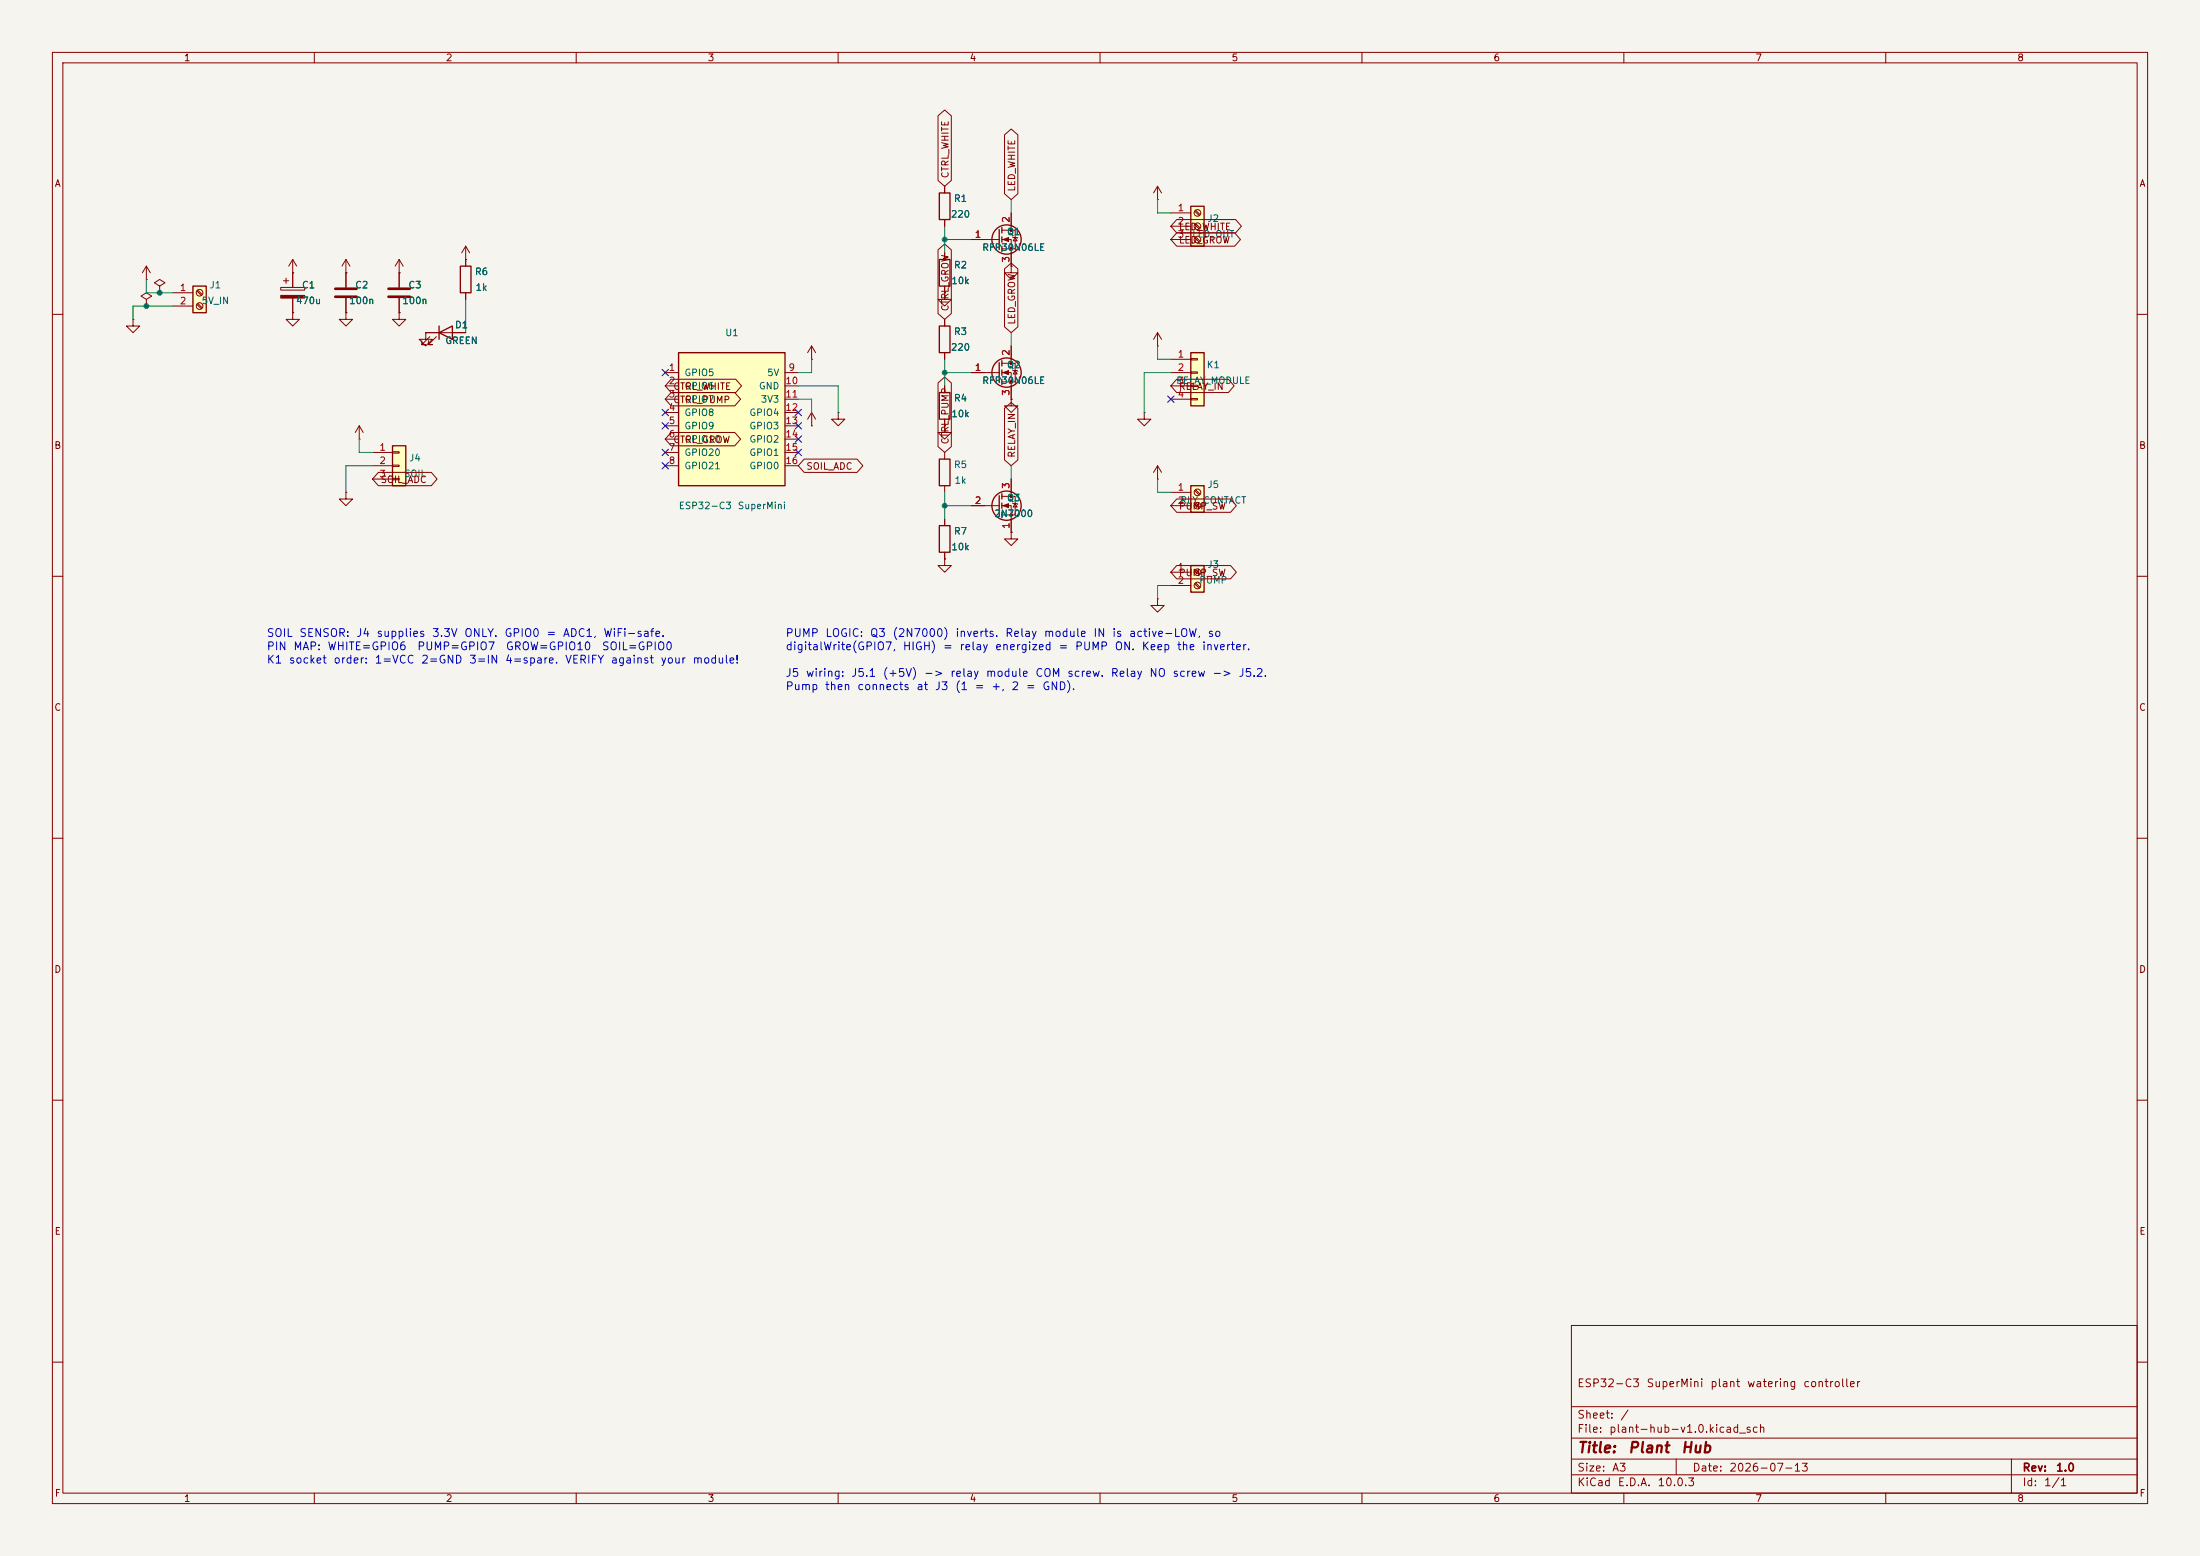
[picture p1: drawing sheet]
<svg xmlns="http://www.w3.org/2000/svg" width="420mm" height="297mm" viewBox="0 0 420 297" stroke-linecap="round" stroke-linejoin="round" font-family="sans-serif">
<path d="M0 0h420v297h-420z" fill="#f5f4ef" stroke="#f5f4ef" stroke-width=".19"/>
<g fill="none" stroke="#840000" stroke-width=".19">
<path d="M10 10h400v277h-400zM12 12h396v273h-396zM60 10v2M110 10v2M160 10v2M210 10v2M260 10v2M310 10v2M360 10v2M10 60h2M218.4 78.7v1.3h1.3l-1.3 1.3-1.2-1.3h1.2M218.4 78.7h.1"/>
<path d="M408 60h2M10 110h2M408 110h2M10 160h2M408 160h2M10 210h2M408 210h2M300 253h108v32h-108zM10 260h2M300 278.5h108M300 274.5h108M300 268.5h108"/>
<path d="M320 278.5v3M384 278.5v6.5M408 260h2M60 285v2M110 285v2M160 285v2M210 285v2M260 285v2M300 281.5h108M310 285v2M360 285v2"/>
</g>
<path d="M227.3 67.3h2.6v10.2h-2.6z" fill="#ffffc2"/>
<path d="M227.3 67.3h2.6v10.2h-2.6z" fill="none" stroke="#840000" stroke-width=".25"/>
<g fill="none" stroke="#840000" stroke-width=".19">
<path d="M223.5 68.6h3.8M223.5 71.1h3.8M223.5 73.7h3.8M223.5 76.2h3.8M227.3 68.5h1.3v.2h-1.3zM227.3 71h1.3v.2h-1.3zM227.3 73.5h1.3v.3h-1.3zM227.3 76.1h1.3v.2h-1.3zM221 91.4h.1M221 88.9l-.8 1.3M221 88.9l.7 1.3M221 88.9v2.5"/>
<path d="M221 114.3v1.3h1.2l-1.2 1.2-1.3-1.2h1.3M221 114.3h.1"/>
</g>
<path d="M227.3 108h2.6v5h-2.6z" fill="#ffffc2"/>
<g fill="none" stroke="#840000" stroke-width=".25">
<path d="M190.8 94.6v3.8M191.3 94.2v1.1M191.3 96v1M191.3 97.8v1M179.3 100.3h2.1v5.1h-2.1zM227.3 108h2.6v5h-2.6z"/>
<circle cx="192.2" cy="96.5" r="2.79"/>
</g>
<g fill="none" stroke="#840000" stroke-width=".19">
<path d="M30.5 54.6l1-.6-1-.7-1 .7 1 .6v1.3M30.5 55.9h.1M53.6 54.9h4.6v.5h-4.6zM54.1 53.6h1M54.6 53.1v1M55.9 52.1h.1M55.9 59.7v1.3h1.2l-1.2 1.2-1.3-1.2h1.3M55.9 59.7h.1M55.9 49.5l-.8 1.3M55.9 49.5l.7 1.3M55.9 49.5v5.4M55.9 56.9v2.8"/>
<path d="M66 59.7v1.3h1.3l-1.3 1.2-1.2-1.2h1.2M66 59.7h.1M66 52.1h.1M66 49.5l-.7 1.3M66 49.5l.8 1.3M66 49.5v5.4M66 56.9v2.8M154.9 78.7l-.7 1.3M154.9 78.7l.8 1.3M154.9 78.7v2.6M160 78.7v1.3h1.3l-1.3 1.3-1.3-1.3h1.3M160 78.7h.1"/>
<path d="M66 94v1.3h1.3l-1.3 1.2-1.2-1.2h1.2M66 94h.1M154.9 81.3h.1M180.3 99.1v1.2M185.4 96.5h5.4M191.3 94.7h2.5v3.6h-2.5M191.3 96.5h1.7v5.1M193 91.4v3.3M193.3 96l1 .3M193.8 96.1l.4 .7h-.8zM180.3 105.4v1.3M193 101.6v1.3h1.3l-1.3 1.2-1.2-1.2h1.2"/>
<path d="M193 101.6h.1M223.5 109.2h3.8M223.5 111.8h3.8M228.1 108.9l.8 .8M228.1 111.4l.8 .9M228.2 108.7l.9 .9M228.2 111.3l.9 .8"/>
<circle cx="228.6" cy="111.8" r=".63"/>
<circle cx="228.6" cy="109.2" r=".63"/>
</g>
<g fill="#840000" stroke="#840000" stroke-width=".19">
<path d="M53.6 56.4h4.6v.5h-4.6z"/>
<path d="M191.5 96.5l1-.4v.8z"/>
<circle cx="193" cy="94.7" r=".25"/>
<circle cx="193" cy="98.3" r=".25"/>
</g>
<path d="M64 55.1h4.1M64 56.6h4.1" fill="none" stroke="#840000" stroke-width=".51"/>
<path d="M36.8 54.6h2.6v5.1h-2.6z" fill="#ffffc2"/>
<path d="M36.8 54.6h2.6v5.1h-2.6zM87.9 50.8h2v5.1h-2zM83.8 63.5l2.6-1.3v2.6zM83.8 62.2v2.6M179.3 87.6h2.1v5.1h-2.1z" fill="none" stroke="#840000" stroke-width=".25"/>
<g fill="none" stroke="#840000" stroke-width=".19">
<path d="M221 38.1h.1M221 35.6l-.8 1.2M221 35.6l.7 1.2M221 35.6v2.5M33 55.9h3.8M33 58.4h3.8M37.6 55.5l.8 .9M37.6 58.1l.8 .8M37.7 55.4l.9 .8M37.7 57.9l.9 .9M76.2 52.1h.1M76.2 59.7v1.3h1.3l-1.3 1.2-1.3-1.2h1.3"/>
<path d="M76.2 59.7h.1M76.2 49.5l-.8 1.3M76.2 49.5l.8 1.3M76.2 49.5v5.4M76.2 56.9v2.8M88.9 49.5h.1M88.9 47v3.8M88.9 55.9v1.3M88.9 47l-.8 1.3M88.9 47l.8 1.3M81.3 63.5v1.3h1.2l-1.2 1.2-1.3-1.2h1.3M81.3 63.5h.1"/>
<path d="M81.3 63.5h7.6M82 64.3l-1.5 1.5h.8h-.8v-.8M83.3 64.3l-1.5 1.5h.7h-.7v-.8M154.9 68.6h.1M154.9 66l-.7 1.3M154.9 66l.8 1.3M154.9 66v2.6M180.3 86.4v1.2M180.3 92.7v1.3M180.3 106.7v1.3h1.3l-1.3 1.2-1.2-1.2h1.2M180.3 106.7h.1"/>
<circle cx="38.1" cy="55.9" r=".63"/>
<circle cx="38.1" cy="58.4" r=".63"/>
</g>
<path d="M74.2 55.1h4M74.2 56.6h4" fill="none" stroke="#840000" stroke-width=".51"/>
<path d="M74.9 85.1h2.6v7.6h-2.6z" fill="#ffffc2"/>
<path d="M74.9 85.1h2.6v7.6h-2.6z" fill="none" stroke="#840000" stroke-width=".25"/>
<path d="M68.6 83.8h.1M68.6 81.3l-.8 1.3M68.6 81.3l.7 1.3M68.6 81.3v2.5M71.1 86.4h3.8M71.1 88.9h3.8M71.1 91.4h3.8M74.9 86.2h1.3v.3h-1.3zM74.9 88.8h1.3v.2h-1.3zM74.9 91.3h1.3v.3h-1.3z" fill="none" stroke="#840000" stroke-width=".19"/>
<path d="M227.3 39.4h2.6v7.6h-2.6z" fill="#ffffc2"/>
<g fill="none" stroke="#840000" stroke-width=".25">
<path d="M227.3 39.4h2.6v7.6h-2.6zM179.3 74.9h2.1v5.1h-2.1zM190.8 69.2v3.8M191.3 68.8v1.1M191.3 70.6v1M191.3 72.4v1"/>
<circle cx="192.2" cy="71.1" r="2.79"/>
</g>
<g fill="none" stroke="#840000" stroke-width=".19">
<path d="M223.5 40.6h3.8M223.5 43.2h3.8M223.5 45.7h3.8M228.1 40.3l.8 .8M228.1 42.8l.8 .9M228.1 45.4l.8 .8M228.2 40.1l.9 .9M228.2 42.7l.9 .8M228.2 45.2l.9 .9M180.3 73.7v1.2M185.4 71.1h5.4M191.3 69.3h2.5v3.6h-2.5"/>
<path d="M191.3 71.1h1.7v5.1M193 66v3.3M193.3 70.6l1 .3M193.8 70.7l.4 .7h-.8zM180.3 81.3v1.3h1.3l-1.3 1.2-1.2-1.2h1.2M180.3 81.3h.1M180.3 80v1.3"/>
<circle cx="228.6" cy="45.7" r=".63"/>
<circle cx="228.6" cy="43.2" r=".63"/>
<circle cx="228.6" cy="40.6" r=".63"/>
</g>
<g fill="#840000" stroke="#840000" stroke-width=".19">
<path d="M191.5 71.1l1-.4v.8z"/>
<circle cx="193" cy="69.3" r=".25"/>
<circle cx="193" cy="72.9" r=".25"/>
</g>
<path d="M129.5 67.3h20.4v25.4h-20.4z" fill="#ffffc2"/>
<path d="M129.5 67.3h20.4v25.4h-20.4zM179.3 62.2h2.1v5.1h-2.1z" fill="none" stroke="#840000" stroke-width=".25"/>
<g fill="none" stroke="#840000" stroke-width=".19">
<path d="M27.9 53.3h.1M27.9 57.2l1.1-.7-1.1-.6-1 .6 1 .7v1.2M27.9 58.4h.1M27.9 50.8l-.7 1.3M27.9 50.8l.8 1.3M27.9 50.8v2.5M180.3 55.9v1.3h1.3l-1.3 1.2-1.2-1.2h1.2M180.3 55.9h.1M25.4 61v1.2h1.3l-1.3 1.3-1.3-1.3h1.3M25.4 61h.1M127 71.1h2.5M127 73.7h2.5"/>
<path d="M127 76.2h2.5M127 78.7h2.5M149.9 71.1h2.5M149.9 73.7h2.5M149.9 76.2h2.5M149.9 78.7h2.5M180.3 61v1.2M180.3 67.3v1.3M193 76.2v1.3h1.3l-1.3 1.2-1.2-1.2h1.2M193 76.2h.1M127 81.3h2.5M127 83.8h2.5"/>
<path d="M127 86.4h2.5M127 88.9h2.5M149.9 81.3h2.5M149.9 83.8h2.5M149.9 86.4h2.5M149.9 88.9h2.5"/>
</g>
<path d="M227.3 92.7h2.6v5.1h-2.6z" fill="#ffffc2"/>
<g fill="none" stroke="#840000" stroke-width=".25">
<path d="M179.3 36.8h2.1v5.1h-2.1zM179.3 49.5h2.1v5.1h-2.1zM190.8 43.8v3.8M191.3 43.4v1.1M191.3 45.2v1M191.3 47v1M227.3 92.7h2.6v5.1h-2.6z"/>
<circle cx="192.2" cy="45.7" r="2.79"/>
</g>
<g fill="none" stroke="#840000" stroke-width=".19">
<path d="M179.1 22.1l1.2-1.1 1.3 1.1v12.3l-1.3 1.2-1.2-1.2zM180.3 35.6v1.2M191.8 25.7l1.2-1.1 1.3 1.1v11.3l-1.3 1.1-1.2-1.1zM55.9 52.1h.1M55.9 59.7h.1M55.9 52.1v2.8M55.9 56.9v2.8M66 59.7h.1M66 52.1h.1M66 52.1v2.8M66 56.9v2.8M76.2 52.1h.1"/>
<path d="M76.2 59.7h.1M76.2 52.1v2.8M76.2 56.9v2.8M88.9 49.5h.1M88.9 49.5v1.3M88.9 55.9v1.3M179.1 47.7l1.2-1.1 1.3 1.1v12.1l-1.3 1.2-1.2-1.2zM180.3 55.9h.1M180.3 41.9v1.3M180.3 48.3v1.2M180.3 54.6v1.3M185.4 45.7h5.4"/>
<path d="M191.3 43.9h2.5v3.6h-2.5M191.3 45.7h1.7v5.1M191.8 51.3l1.2-1.1 1.3 1.1v11.1l-1.3 1.1-1.2-1.1zM193 50.8v1.3h1.3l-1.3 1.2-1.2-1.2h1.2M193 50.8h.1M193 40.6v3.3M193.3 45.2l1 .3M193.8 45.3l.4 .7h-.8zM224.6 44.4h11.1l1.1 1.3-1.1 1.3h-11.1l-1.1-1.3zM224.6 41.9h11.3l1.1 1.3-1.1 1.3h-11.3l-1.1-1.3zM81.3 63.5h.1M81.3 63.5h2.5"/>
<path d="M86.4 63.5h2.5M128.1 72.4h12.4l1.1 1.3-1.1 1.2h-12.4l-1.1-1.2zM128.1 74.9h12.2l1.1 1.3-1.1 1.3h-12.2l-1.1-1.3zM179.1 73.1l1.2-1.1 1.3 1.1v12.1l-1.3 1.2-1.2-1.2zM180.3 61v1.2M180.3 67.3v1.3M180.3 73.7v1.2M185.4 71.1h2.6M191.8 77.9l1.2-1.1 1.3 1.1v9.9l-1.3 1.1-1.2-1.1zM193 76.2h.1M193 66v2.6M193 73.7v2.5"/>
<path d="M221 66h.1M221 63.5l-.8 1.3M221 63.5l.7 1.3M221 63.5v2.5M224.6 72.4h9.9l1.1 1.3-1.1 1.2h-9.9l-1.1-1.2zM72.2 90.2h10.1l1.1 1.2-1.1 1.3h-10.1l-1.1-1.3zM128.1 82.5h12.2l1.1 1.3-1.1 1.3h-12.2l-1.1-1.3zM153.5 87.6h10.1l1.1 1.3-1.1 1.3h-10.1l-1.1-1.3zM180.3 81.3h.1M180.3 80v1.3M180.3 99.1v1.2M185.4 96.5h2.6"/>
<path d="M193 91.4v2.6M193 99.1v2.5M223.5 94h3.8M223.5 96.5h3.8M224.6 95.2h10.3l1.1 1.3-1.1 1.3h-10.3l-1.1-1.3zM228.1 93.6l.8 .9M228.1 96.2l.8 .8M228.2 93.5l.9 .8M228.2 96l.9 .9M180.3 106.7h.1M180.3 105.4v1.3M193 101.6h.1"/>
<path d="M224.6 107.9h10.3l1.1 1.3-1.1 1.3h-10.3l-1.1-1.3z"/>
<circle cx="228.6" cy="94" r=".63"/>
<circle cx="228.6" cy="96.5" r=".63"/>
</g>
<g fill="#840000" stroke="#840000" stroke-width=".19">
<path d="M191.5 45.7l1-.4v.8z"/>
<circle cx="193" cy="43.9" r=".25"/>
<circle cx="193" cy="47.5" r=".25"/>
</g>
<g fill="none" stroke="#009600" stroke-width=".19">
<path d="M193 38.1v2.5M221 38.1v2.5h2.5M27.9 53.3v2.6h5.1M33 58.4h-7.6v2.6M88.9 57.2v6.3M180.3 43.2v5.1M180.3 45.7h5.1M152.4 76.2h2.5v5.1M152.4 73.7h7.6v5M154.9 68.6v2.5h-2.5M180.3 68.6v5.1M180.3 71.1h5.1"/>
<path d="M193 63.5v2.5M221 66v2.6h2.5M223.5 71.1h-5.1v7.6M68.6 83.8v2.6h2.5M71.1 88.9h-5.1v5.1M180.3 94v5.1M180.3 96.5h5.1M193 88.9v2.5M221 91.4v2.6h2.5M223.5 111.8h-2.5v2.5"/>
</g>
<g fill="none" stroke="#000084" stroke-width=".19">
<path d="M126.4 78.1l1.2 1.2M126.4 70.5l1.2 1.2M127.6 78.1l-1.2 1.2M127.6 70.5l-1.2 1.2M151.8 78.1l1.2 1.2M153 78.1l-1.2 1.2M222.9 75.6l1.2 1.2M224.1 75.6l-1.2 1.2M126.4 80.7l1.2 1.2M126.4 85.8l1.2 1.2M126.4 88.3l1.2 1.2M127.6 80.7l-1.2 1.2"/>
<path d="M127.6 85.8l-1.2 1.2M127.6 88.3l-1.2 1.2M151.8 85.8l1.2 1.2M151.8 83.2l1.2 1.2M151.8 80.7l1.2 1.2M153 85.8l-1.2 1.2M153 83.2l-1.2 1.2M153 80.7l-1.2 1.2"/>
</g>
<g fill="#009600" stroke="#009600" stroke-width=".19">
<circle cx="30.5" cy="55.9" r=".46"/>
<circle cx="27.9" cy="58.4" r=".46"/>
<circle cx="180.3" cy="45.7" r=".46"/>
<circle cx="180.3" cy="71.1" r=".46"/>
<circle cx="180.3" cy="96.5" r=".46"/>
</g>
<g font-size="2" fill="#840000">
<text x="301" y="277.8">Title:</text>
<text x="310.7" y="277.8">Plant</text>
<text x="320.8" y="277.8">Hub</text>
</g>
<g font-size="1.5" fill="#0000c2">
<text x="50.8" y="124.5">PIN</text>
<text x="50.8" y="121.9">SOIL</text>
<text x="55.9" y="124.5">MAP:</text>
<text x="57" y="121.9">SENSOR:</text>
<text x="62.4" y="124.5">WHITE=GPIO6</text>
<text x="67.9" y="121.9">J4</text>
<text x="71.8" y="121.9">supplies</text>
<text x="79.5" y="124.5">PUMP=GPIO7</text>
<text x="82.4" y="121.9">3.3V</text>
<text x="88.5" y="121.9">ONLY.</text>
<text x="96.2" y="121.9">GPIO0</text>
<text x="96.4" y="124.5">GROW=GPIO10</text>
<text x="104.2" y="121.9">=</text>
<text x="107.3" y="121.9">ADC1,</text>
<text x="114.8" y="124.5">SOIL=GPIO0</text>
<text x="115.1" y="121.9">WiFi-safe.</text>
<text x="149.9" y="121.9">PUMP</text>
<text x="149.9" y="124.5">digitalWrite(GPIO7,</text>
<text x="157.4" y="121.9">LOGIC:</text>
<text x="166" y="121.9">Q3</text>
<text x="170.3" y="121.9">(2N7000)</text>
<text x="172.2" y="124.5">HIGH)</text>
<text x="179.9" y="124.5">=</text>
<text x="182.3" y="121.9">inverts.</text>
<text x="183" y="124.5">relay</text>
<text x="189.8" y="124.5">energized</text>
<text x="191.8" y="121.9">Relay</text>
<text x="199.2" y="121.9">module</text>
<text x="201.9" y="124.5">=</text>
<text x="205.1" y="124.5">PUMP</text>
<text x="208.6" y="121.9">IN</text>
<text x="212.2" y="121.9">is</text>
<text x="212.7" y="124.5">ON.</text>
<text x="215.4" y="121.9">active-LOW,</text>
<text x="217.8" y="124.5">Keep</text>
<text x="224.6" y="124.5">the</text>
<text x="229.4" y="124.5">inverter.</text>
<text x="230.4" y="121.9">so</text>
<text x="50.8" y="127">K1</text>
<text x="55" y="127">socket</text>
<text x="63.5" y="127">order:</text>
<text x="71.4" y="127">1=VCC</text>
<text x="80.3" y="127">2=GND</text>
<text x="89.4" y="127">3=IN</text>
<text x="96.3" y="127">4=spare.</text>
<text x="107.8" y="127">VERIFY</text>
<text x="116.5" y="127">against</text>
<text x="126" y="127">your</text>
<text x="132.1" y="127">module!</text>
<text x="149.9" y="129.6">J5</text>
<text x="153.7" y="129.6">wiring:</text>
<text x="162.4" y="129.6">J5.1</text>
<text x="168.4" y="129.6">(+5V)</text>
<text x="176.3" y="129.6">-&gt;</text>
<text x="181.3" y="129.6">relay</text>
<text x="188.1" y="129.6">module</text>
<text x="197.5" y="129.6">COM</text>
<text x="203.6" y="129.6">screw.</text>
<text x="211.9" y="129.6">Relay</text>
<text x="219.3" y="129.6">NO</text>
<text x="223.7" y="129.6">screw</text>
<text x="231.3" y="129.6">-&gt;</text>
<text x="236.3" y="129.6">J5.2.</text>
<text x="149.9" y="132.1">Pump</text>
<text x="157.4" y="132.1">then</text>
<text x="163.5" y="132.1">connects</text>
<text x="174.8" y="132.1">at</text>
<text x="178.3" y="132.1">J3</text>
<text x="182.2" y="132.1">(1</text>
<text x="185.9" y="132.1">=</text>
<text x="189.1" y="132.1">+,</text>
<text x="193" y="132.1">2</text>
<text x="195.7" y="132.1">=</text>
<text x="198.9" y="132.1">GND).</text>
</g>
<g font-size="1.5" fill="#840000">
<text x="301" y="265.1">ESP32-C3</text>
<text x="314.2" y="265.1">SuperMini</text>
<text x="326.4" y="265.1">plant</text>
<text x="333.4" y="265.1">watering</text>
<text x="344.1" y="265.1">controller</text>
<text x="301" y="273.8">File:</text>
<text x="301" y="271.1">Sheet:</text>
<text x="307.1" y="273.8">plant-hub-v1.0.kicad_sch</text>
<text x="309.2" y="271.1">/</text>
<text x="301" y="281.2">Size:</text>
<text x="307.6" y="281.2">A3</text>
<text x="323" y="281.2">Date:</text>
<text x="330" y="281.2">2026-07-13</text>
<text x="386" y="281.2">Rev:</text>
<text x="392.4" y="281.2">1.0</text>
<text x="301" y="284">KiCad</text>
<text x="308.7" y="284">E.D.A.</text>
<text x="316.3" y="284">10.0.3</text>
<text x="386" y="284">Id:</text>
<text x="390.1" y="284">1/1</text>
</g>
<g font-size="1.3" fill="#840000">
<text x="35" y="12">1</text>
<text x="85" y="12">2</text>
<text x="135" y="12">3</text>
<text x="185" y="12">4</text>
<text x="235" y="12">5</text>
<text x="285" y="12">6</text>
<text x="335" y="12">7</text>
<text x="385" y="12">8</text>
<text x="10.3" y="36">A</text>
<text x="181.4" y="34.1" transform="rotate(-90 181.4 34.1)">CTRL_WHITE</text>
<text x="408.3" y="36">A</text>
<text x="194.1" y="36.7" transform="rotate(-90 194.1 36.7)">LED_WHITE</text>
<text x="224.9" y="46.8">LED_GROW</text>
<text x="224.9" y="44.2">LED_WHITE</text>
<text x="181.4" y="59.5" transform="rotate(-90 181.4 59.5)">CTRL_GROW</text>
<text x="194.1" y="62.1" transform="rotate(-90 194.1 62.1)">LED_GROW</text>
<text x="128.4" y="74.7">CTRL_WHITE</text>
<text x="128.4" y="77.3">CTRL_PUMP</text>
<text x="224.9" y="74.7">RELAY_IN</text>
<text x="10.3" y="86">B</text>
<text x="128.4" y="84.9">CTRL_GROW</text>
<text x="153.8" y="90">SOIL_ADC</text>
<text x="181.4" y="84.9" transform="rotate(-90 181.4 84.9)">CTRL_PUMP</text>
<text x="194.1" y="87.5" transform="rotate(-90 194.1 87.5)">RELAY_IN</text>
<text x="408.2" y="86">B</text>
<text x="72.5" y="92.5">SOIL_ADC</text>
<text x="224.9" y="97.6">PUMP_SW</text>
<text x="224.9" y="110.3">PUMP_SW</text>
<text x="10.3" y="136">C</text>
<text x="408.2" y="136">C</text>
<text x="10.3" y="186">D</text>
<text x="408.2" y="186">D</text>
<text x="10.3" y="236">E</text>
<text x="408.3" y="236">E</text>
<text x="10.3" y="286">F</text>
<text x="35" y="287">1</text>
<text x="85" y="287">2</text>
<text x="135" y="287">3</text>
<text x="185" y="287">4</text>
<text x="235" y="287">5</text>
<text x="285" y="287">6</text>
<text x="335" y="287">7</text>
<text x="385" y="287">8</text>
<text x="408.3" y="286">F</text>
</g>
<g font-size="1.3" fill="#006464">
<text x="181.4" y="41.8">220</text>
<text x="182" y="38.8">R1</text>
<text x="192.1" y="45.2">Q1</text>
<text x="227.5" y="45.7">LED_OUT</text>
<text x="230.4" y="42.7">J2</text>
<text x="90.6" y="52.8">R6</text>
<text x="182" y="51.5">R2</text>
<text x="187.4" y="48.2">RFP30N06LE</text>
<text x="38.4" y="58.4">5V_IN</text>
<text x="39.9" y="55.4">J1</text>
<text x="56.4" y="58.4">470u</text>
<text x="57.5" y="55.4">C1</text>
<text x="66.5" y="58.4">100n</text>
<text x="67.7" y="55.4">C2</text>
<text x="76.7" y="58.4">100n</text>
<text x="77.9" y="55.4">C3</text>
<text x="90.7" y="55.8">1k</text>
<text x="181.5" y="54.5">10k</text>
<text x="84.9" y="66">GREEN</text>
<text x="86.7" y="63">D1</text>
<text x="138.3" y="64.5">U1</text>
<text x="182" y="64.2">R3</text>
<text x="181.4" y="67.2">220</text>
<text x="192.1" y="70.6">Q2</text>
<text x="230.3" y="70.6">K1</text>
<text x="130.6" y="72.1">GPIO5</text>
<text x="130.6" y="74.6">GPIO6</text>
<text x="130.6" y="77.2">GPIO7</text>
<text x="144.8" y="74.6">GND</text>
<text x="145.1" y="77.2">3V3</text>
<text x="146.3" y="72.1">5V</text>
<text x="182" y="76.9">R4</text>
<text x="187.4" y="73.6">RFP30N06LE</text>
<text x="224.4" y="73.6">RELAY_MODULE</text>
<text x="130.6" y="79.7">GPIO8</text>
<text x="130.6" y="82.3">GPIO9</text>
<text x="143" y="79.7">GPIO4</text>
<text x="143" y="82.3">GPIO3</text>
<text x="181.5" y="79.9">10k</text>
<text x="78" y="88.4">J4</text>
<text x="130.6" y="84.8">GPIO10</text>
<text x="130.6" y="87.3">GPIO20</text>
<text x="130.6" y="89.9">GPIO21</text>
<text x="143" y="84.8">GPIO2</text>
<text x="143" y="87.3">GPIO1</text>
<text x="143" y="89.9">GPIO0</text>
<text x="182" y="89.6">R5</text>
<text x="77" y="91.4">SOIL</text>
<text x="182.1" y="92.6">1k</text>
<text x="192.1" y="96">Q3</text>
<text x="230.4" y="93.5">J5</text>
<text x="129.5" y="97.5">ESP32-C3</text>
<text x="140.7" y="97.5">SuperMini</text>
<text x="189.7" y="99">2N7000</text>
<text x="225.2" y="96.5">RLY_CONTACT</text>
<text x="181.5" y="105.3">10k</text>
<text x="182" y="102.3">R7</text>
<text x="228.8" y="111.7">PUMP</text>
<text x="230.4" y="108.7">J3</text>
</g>
<g font-size="1.3" fill="#a90000">
<text x="224.7" y="40.6">1</text>
<text x="186" y="45.7">1</text>
<text x="193" y="42.6" transform="rotate(-90 193 42.6)">2</text>
<text x="224.7" y="43.2">2</text>
<text x="224.7" y="45.7">3</text>
<text x="193" y="50.2" transform="rotate(-90 193 50.2)">3</text>
<text x="34.2" y="55.9">1</text>
<text x="34.2" y="58.4">2</text>
<text x="127.6" y="71.1">1</text>
<text x="150.4" y="71.1">9</text>
<text x="186" y="71.1">1</text>
<text x="193" y="68" transform="rotate(-90 193 68)">2</text>
<text x="224.7" y="68.6">1</text>
<text x="224.7" y="71.1">2</text>
<text x="127.6" y="73.6">2</text>
<text x="127.6" y="76.2">3</text>
<text x="149.8" y="73.6">10</text>
<text x="149.8" y="76.2">11</text>
<text x="193" y="75.6" transform="rotate(-90 193 75.6)">3</text>
<text x="224.7" y="73.6">3</text>
<text x="224.7" y="76.2">4</text>
<text x="127.6" y="78.7">4</text>
<text x="127.6" y="81.3">5</text>
<text x="127.6" y="83.8">6</text>
<text x="149.8" y="78.7">12</text>
<text x="149.8" y="81.3">13</text>
<text x="149.8" y="83.8">14</text>
<text x="72.3" y="86.3">1</text>
<text x="72.3" y="88.9">2</text>
<text x="127.6" y="86.3">7</text>
<text x="127.6" y="88.9">8</text>
<text x="149.8" y="86.3">15</text>
<text x="149.8" y="88.9">16</text>
<text x="72.3" y="91.4">3</text>
<text x="193" y="93.4" transform="rotate(-90 193 93.4)">3</text>
<text x="224.7" y="94">1</text>
<text x="186" y="96.5">2</text>
<text x="193" y="101" transform="rotate(-90 193 101)">1</text>
<text x="224.7" y="96.5">2</text>
<text x="224.7" y="109.2">1</text>
<text x="224.7" y="111.7">2</text>
</g>
</svg>
